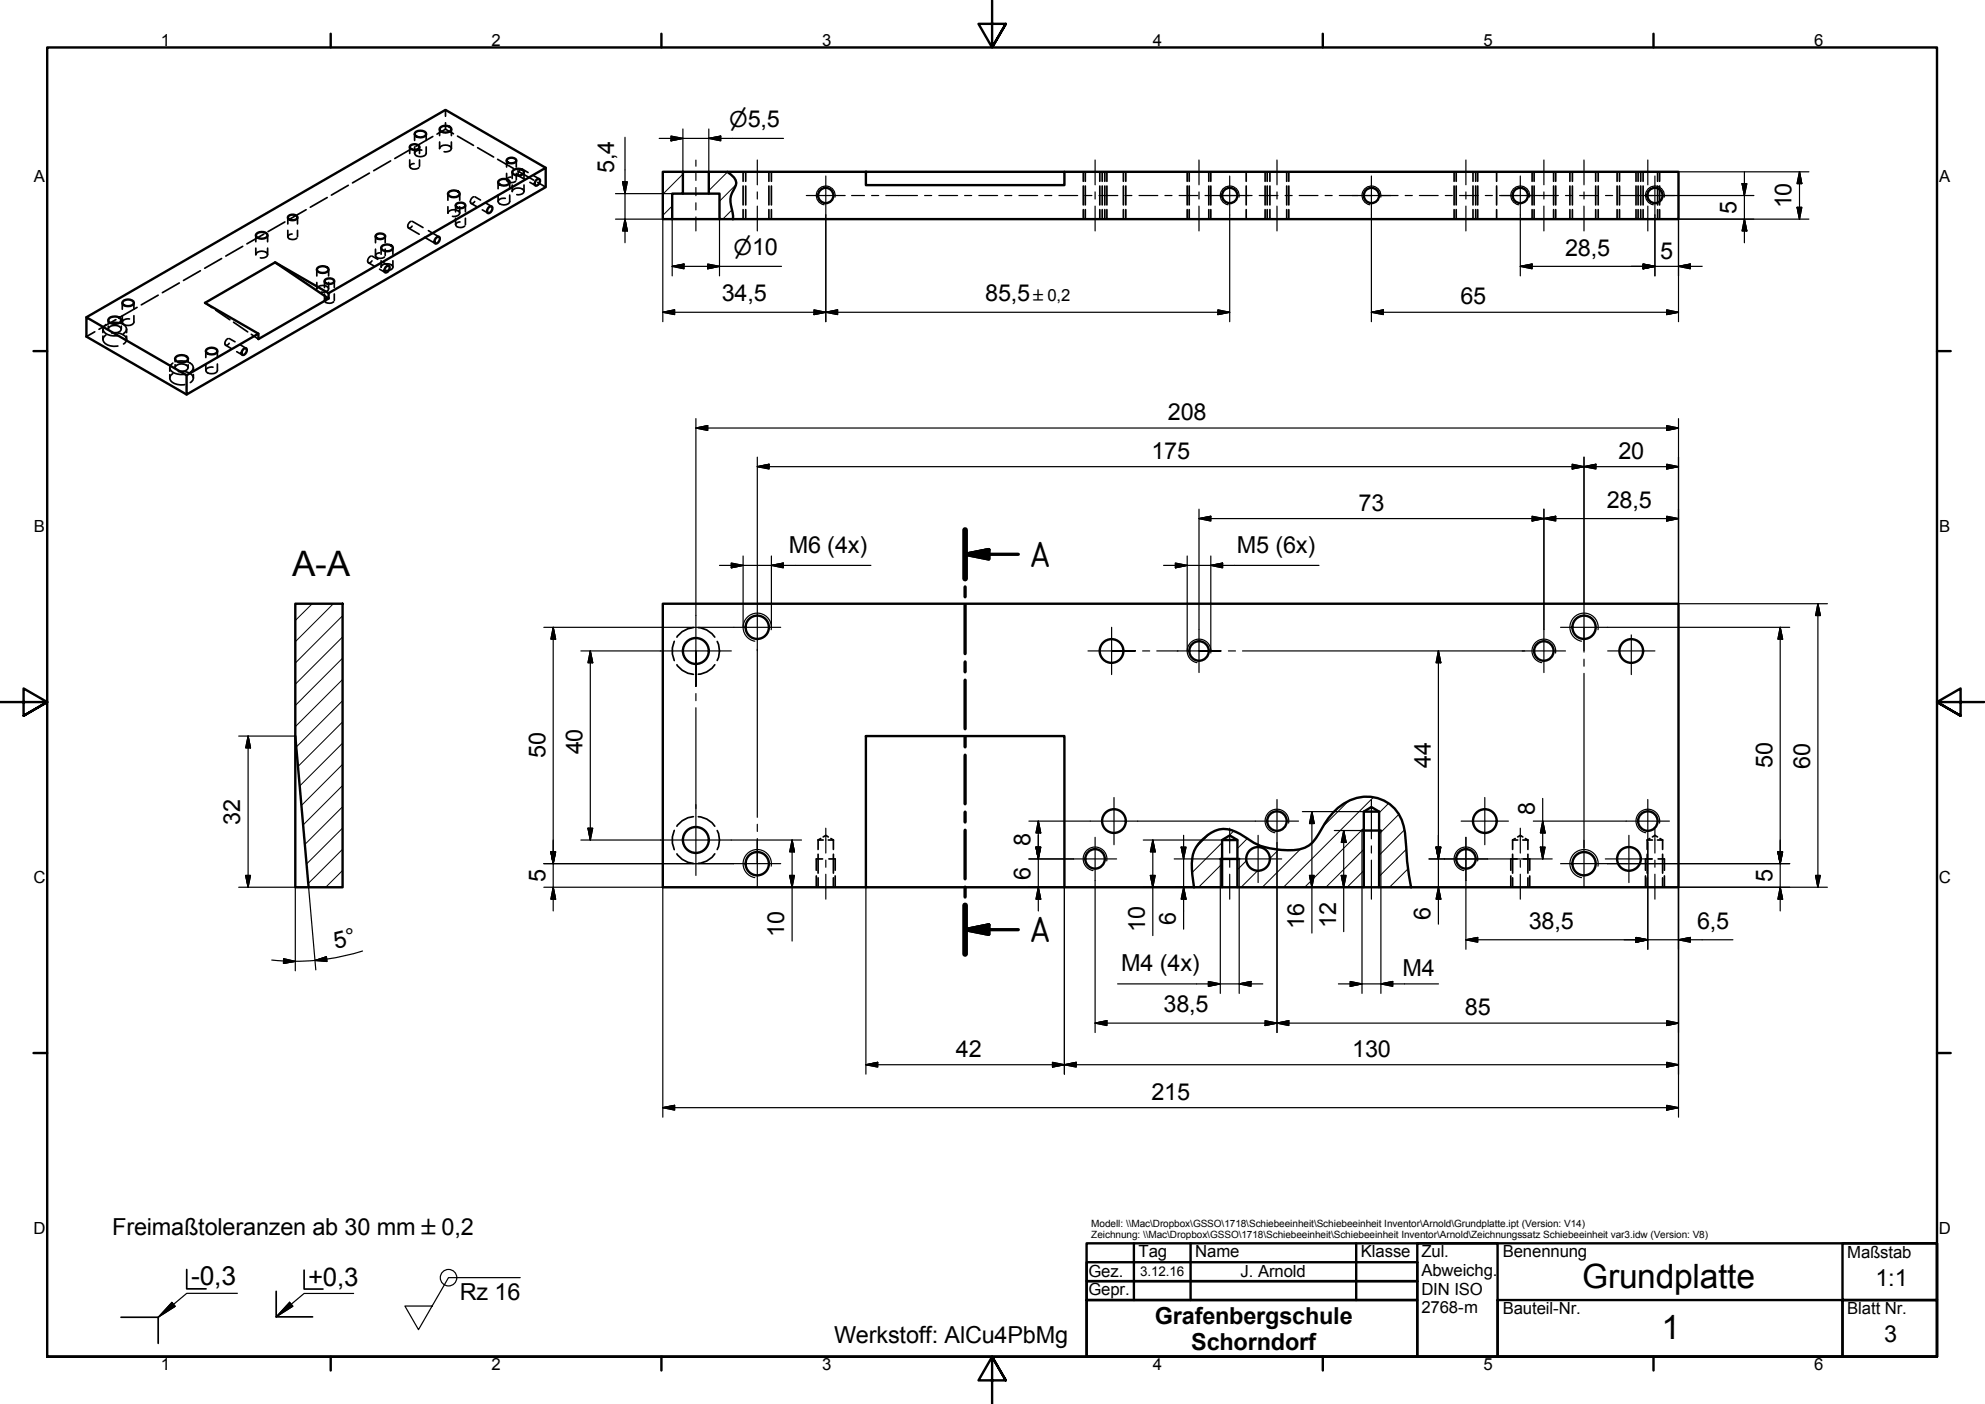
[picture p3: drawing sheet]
<svg xmlns="http://www.w3.org/2000/svg" width="420mm" height="297mm" viewBox="0 0 420 297" stroke-linecap="round" stroke-linejoin="round" font-family="sans-serif">
<!-- layer: Schraffur -->
<g fill="none" stroke="#000" stroke-width=".21">
<path d="M140.5 36.4l-.2 .2M144.5 36.8l-4.2 4.3M154 36.4l-4 3.9M155.8 39.1l-3.5 3.5M142.3 43.6l-2 2M154.9 44.4l-1.9 2M66.1 127.7l-3.6 3.6M70.6 127.7l-8.1 8.1M72.5 139.2l-10 10.1M72.5 134.8l-10 10M72.5 130.3l-10 10M72.5 143.7l-10 10"/>
<path d="M72.5 148.2l-9.8 9.8M72.5 152.7l-9.4 9.5M72.5 157.2l-9.1 9.1M72.5 175.2l-7.6 7.6M72.5 161.7l-8.7 8.7M72.5 179.7l-7.3 7.2M72.5 166.2l-8.3 8.3M72.5 170.7l-8 8M256.1 176.4l-3 2.9M258.7 178.3l-6.4 6.3M261.1 175.8l-1 1.1M264 177.4l-2.1 2.1"/>
<path d="M266.9 179l-.3 .3M270.7 179.8l-1.9 1.8M275.3 179.6l-8.1 8.1M285.4 169.5l-5.3 5.3M288.7 179.7l-8.1 8M288.7 175.2l-12.5 12.5M290.7 168.7l-19 19M293.9 170l-2 2M296.1 172.3l-4.2 4.2M297.3 175.6l-5.4 5.4M297.6 179.7l-5.7 5.7M72.5 184.2l-3.6 3.5"/>
<path d="M258.7 182.8l-5 4.9M258.7 187.2l-.5 .5M263.8 182.1l-1.9 1.9M266.2 184.2l-3.5 3.5M288.7 184.2l-3.6 3.5M298 183.8l-3.9 3.9M298.7 187.7h-.1"/>
</g>
<!-- layer: Sichtbare Kanten(DIN) -->
<g fill="none" stroke="#000" stroke-width=".51">
<path d="M86.8 30.8a1.32 1.32 0 0 1 2 .2 1.15 1.15 0 0 1-2 .3zM87.9 28.1a1.54 1.54 0 0 1 2.3 .2 1.41 1.41 0 0 1-2.4 0zM93.1 27.1a1.57 1.57 0 0 1 2.4 .2 1.44 1.44 0 0 1-2.5 0zM105.5 38.3a1.54 1.54 0 0 1 2.4 .3 1.41 1.41 0 0 1-2.5 0zM107.3 33.7a1.32 1.32 0 0 1 2 .2 1.15 1.15 0 0 1-2 .3zM108.5 36.1a1.54 1.54 0 0 1 2.4 .3 1.44 1.44 0 0 1-2.5 0zM113.4 38.2l.3-.3h.5a.99 .99 0 0 1-.8 1.4l-.2-.4zM115.5 35.5l-21.2-12.3-76 43.9M140.3 36.4h4.2v4.6h-2.2v5.4h-2zM144.5 36.4h5.5M150 36.4h3.9a3.3 3.3 0 0 1 2 2.3l-.4 1.1a4.3 4.3 0 0 0-.8 3.7l.4 1.5 .1 1.4h-2.9v-5.4h-2.3zM153.9 36.4h29.4"/>
<path d="M183.3 36.4h42v2.8h-42zM225.3 36.4h130v10h-200.1M54.3 49.5a1.54 1.54 0 0 1 2.3 .3 1.44 1.44 0 0 1-2.5 0zM58.2 55.5l11.4 6.5v1.2M61 45.7a1.32 1.32 0 0 1 2 .2 1.15 1.15 0 0 1-2 .3zM67.2 56.8a1.54 1.54 0 0 1 2.4 .2 1.44 1.44 0 0 1-2.5 0zM68.8 59.2a1.36 1.36 0 0 1 1.9 .2 1.15 1.15 0 0 1-2 .3zM79.6 49.7a1.37 1.37 0 0 1 1.9 .2 1.12 1.12 0 0 1-1 .7 1.12 1.12 0 0 1-1-.6zM80.8 52.2a1.54 1.54 0 0 1 2.4 .2 1.44 1.44 0 0 1-2.5 0zM81.6 56.6l.5-.4h.2a1 1 0 0 1-.7 1.5l-.3-.4zM92.2 50.4l.5-.3h.3a1 1 0 0 1-.8 1.4 .7 .7 0 0 1 0-1.1zM94.9 40.7a1.54 1.54 0 0 1 2.4 .3 1.44 1.44 0 0 1-2.5 0z"/>
<path d="M96.6 43.2a1.34 1.34 0 0 1 1.9 .2 1.12 1.12 0 0 1-1 .7 1.12 1.12 0 0 1-1.1-.7zM103.3 44l.6-.4 .2 .1a.99 .99 0 0 1-.8 1.4 .7 .7 0 0 1 0-1.1zM142.3 46.4h10M144.5 41h5.5M23.1 67.4a1.74 1.74 0 0 1 2.6 .3 1.59 1.59 0 0 1-2.5 .5l-.3-.3zM26 63.8a1.5 1.5 0 0 1 2.3 .3 1.43 1.43 0 0 1-2.4 0zM37.2 75.5a1.78 1.78 0 0 1 2.6 .4 1.59 1.59 0 0 1-2.5 .5l-.2-.3zM39.5 79.4l-21.2-12.3v4.1l21.2 12.3M43.4 64.1l14.8-8.6 11.4 7.7-14.9 8.5v-1.1zM43.7 74a1.5 1.5 0 0 1 2.3 .3 1.43 1.43 0 0 1-2.4 0zM51.6 73.8l.5-.1a.98 .98 0 0 1-.7 1.4 .78 .78 0 0 1 .2-1.3zM69.6 62l45.9-26.5v4.1l-76 43.9v-4.1l15.2-8.8"/>
<path d="M62.5 127.7h10v60h-7.2l-2.8-32zM62.5 155.7v32h2.8M183.3 155.7h42v32h-42zM258.7 177.7h3.2M288.3 175.7h4M288.7 171.7h3.2M183.3 187.7h-43v-60h215v60h-56.6M225.3 187.7h27.4M252.7 187.7h6v-10l1.6-1 1.6 1v10h26.8v-16l1.6-1 1.6 1v16h6.8M252.7 187.7a18.9 18.9 0 0 1-.2-6.9 8.2 8.2 0 0 1 6.4-5.4 8.3 8.3 0 0 1 5.2 2 15.3 15.3 0 0 0 11 2.3 5.6 5.6 0 0 0 4-3.3 13.6 13.6 0 0 1 8.1-7.6 8.1 8.1 0 0 1 10.2 7.4 73.6 73.6 0 0 0 1.3 11.5M258.3 181.7h4M258.7 187.7h3.2"/>
<path d="M288.7 187.7h3.2"/>
<circle cx="174.8" cy="41.4" r="1.62"/>
<circle cx="260.3" cy="41.4" r="1.62"/>
<circle cx="290.3" cy="41.4" r="1.62"/>
<circle cx="321.8" cy="41.4" r="1.62"/>
<circle cx="350.3" cy="41.4" r="1.62"/>
<circle cx="147.3" cy="137.7" r="2.74"/>
<circle cx="160.3" cy="132.7" r="2.47"/>
<circle cx="235.3" cy="137.7" r="2.51"/>
<circle cx="253.8" cy="137.7" r="2.06"/>
<circle cx="326.8" cy="137.7" r="2.06"/>
<circle cx="335.3" cy="132.7" r="2.47"/>
<circle cx="345.3" cy="137.7" r="2.51"/>
<circle cx="147.3" cy="177.7" r="2.74"/>
<circle cx="235.8" cy="173.7" r="2.51"/>
<circle cx="270.3" cy="173.7" r="2.06"/>
<circle cx="314.3" cy="173.7" r="2.51"/>
<circle cx="348.8" cy="173.7" r="2.06"/>
<circle cx="160.3" cy="182.7" r="2.47"/>
<circle cx="231.8" cy="181.7" r="2.06"/>
<circle cx="266.3" cy="181.7" r="2.51"/>
<circle cx="310.3" cy="181.7" r="2.06"/>
<circle cx="335.3" cy="182.7" r="2.47"/>
<circle cx="344.8" cy="181.7" r="2.51"/>
</g>
<!-- layer: Gewinde(DIN) -->
<g fill="none" stroke="#000" stroke-width=".25">
<path d="M176.8 41.7a2 2 0 0 0-1.7-2.3 2 2 0 0 0-2.3 1.6 2 2 0 0 0 1.6 2.3M262.3 41.7a2 2 0 0 0-1.7-2.3 2 2 0 0 0-2.3 1.6 2 2 0 0 0 1.6 2.3M292.3 41.7a2 2 0 0 0-1.7-2.3 2 2 0 0 0-2.3 1.6 2 2 0 0 0 1.6 2.3M323.8 41.7a2 2 0 0 0-1.7-2.3 2 2 0 0 0-2.3 1.6 2 2 0 0 0 1.6 2.3M352.3 41.7a2 2 0 0 0-1.7-2.3 2 2 0 0 0-2.3 1.6 2 2 0 0 0 1.6 2.3M163.2 133.2a3 3 0 0 0-2.4-3.4 3 3 0 0 0-3.5 2.4 3 3 0 0 0 2.5 3.5M256.3 138.2a2.51 2.51 0 0 0-2.1-2.9 2.51 2.51 0 0 0-2.9 2 2.51 2.51 0 0 0 2.1 2.9M329.3 138.2a2.51 2.51 0 0 0-2.1-2.9 2.51 2.51 0 0 0-2.9 2 2.51 2.51 0 0 0 2 2.9M338.2 133.2a3 3 0 0 0-2.4-3.4 3 3 0 0 0-3.5 2.4 3 3 0 0 0 2.5 3.5M272.8 174.1a2.51 2.51 0 0 0-2.1-2.9 2.51 2.51 0 0 0-2.9 2.1 2.51 2.51 0 0 0 2.1 2.9M288.3 175.7v12M292.3 175.7v12"/>
<path d="M351.3 174.1a2.51 2.51 0 0 0-2.1-2.9 2.51 2.51 0 0 0-2.9 2.1 2.51 2.51 0 0 0 2.1 2.9M163.2 183.2a3 3 0 0 0-2.4-3.4 3 3 0 0 0-3.5 2.4 3 3 0 0 0 2.5 3.5M234.3 182.1a2.51 2.51 0 0 0-2.1-2.9 2.51 2.51 0 0 0-2.9 2.1 2.51 2.51 0 0 0 2 2.9M258.3 181.7v6M262.3 181.7v6M312.8 182.1a2.51 2.51 0 0 0-2.1-2.9 2.51 2.51 0 0 0-2.9 2.1 2.51 2.51 0 0 0 2.1 2.9M338.2 183.2a3 3 0 0 0-2.4-3.4 3 3 0 0 0-3.5 2.4 3 3 0 0 0 2.5 3.5"/>
</g>
<!-- layer: Verdeckte Kanten(DIN) -->
<g fill="none" stroke="#000" stroke-width=".36">
<path d="M73.7 39.2l-3.6 2.1M78.2 36.6l-3.6 2.1M82.7 34l-3.6 2.1M86.7 31.1v1.4M86.7 33.8v1.4M87.1 31.5l-3.5 2M87.7 34.6a.72 .72 0 0 0-.9 .8 1.42 1.42 0 0 0 1.8 .1M87.8 28.3v1.4M87.8 31.1v1.3M88.8 31.1v1.4M88.8 33.8v1.4M90.2 31.1v1.3a1.38 1.38 0 0 1-2.4 0 1.15 1.15 0 0 1 1.5-.6"/>
<path d="M90.2 28.3v1.4M91.6 28.9l-3.6 2.1M93 30v1.4a1.39 1.39 0 0 1 1.3-.7 1.39 1.39 0 0 1 1.2 .7 1.16 1.16 0 0 1-1.5 .7M93 27.3v1.4M94.3 27.3l-1.8 1.1M94.3 23.2v1.4M94.3 26v1.3M94.3 27.3l1.7 1M95.5 27.3v1.4M95.5 30v1.4M96.8 28.8l3.4 2M101.1 31.2l3.4 2"/>
<path d="M105.3 33.7l3.4 2M105.4 38.6v1.3M107.2 34v1.3M107.2 36.7v1.3M107.9 38.6v1.3M108.2 37.5a.72 .72 0 0 0-.9 .8 1.39 1.39 0 0 0 1.8 0M108.4 36.4v1.4M108.4 39.1v1.4M109.3 34v1.3M109.3 36.7v1.3M109.6 36.2l3.4 1.9M109.8 37.2l1.2 .7"/>
<path d="M110.4 35.8a.89 .89 0 0 0-.5 1.4h.2l.5-.4M110.6 35.8l1.2 .7M110.9 36.4v1.4M110.9 39.1v1.4M112.2 38.6l1.1 .7M113 37.2l1.2 .7M113.8 38.6l1.7 1M157.3 36.4v2M157.3 39.4v4M157.8 36.4v2M157.8 39.4v4M162.8 36.4v2"/>
<path d="M162.8 39.4v4M163.3 36.4v2M163.3 39.4v4M229.3 36.4v2M229.3 39.4v4M229.7 36.4v2M229.7 39.4v4M232.8 36.4v2M232.8 39.4v4M233.3 36.4v2M233.3 39.4v4M233.8 36.4v2"/>
<path d="M233.8 39.4v4M234.3 36.4v2M234.3 39.4v4M237.8 36.4v2M237.8 39.4v4M238.3 36.4v2M238.3 39.4v4M251.3 36.4v2M251.3 39.4v4M251.7 36.4v2M251.7 39.4v4M255.9 36.4v2"/>
<path d="M255.9 39.4v4M256.3 36.4v2M256.3 39.4v4M263.8 36.4v2M263.8 39.4v4M267.8 36.4v2M267.8 39.4v4M268.2 36.4v2M268.2 39.4v4M268.8 36.4v2M268.8 39.4v4M272.4 36.4v2"/>
<path d="M272.4 39.4v4M272.8 36.4v2M272.8 39.4v4M307.8 36.4v2M307.8 39.4v4M308.2 36.4v2M308.2 39.4v4M311.8 36.4v2M311.8 39.4v4M312.4 36.4v2M312.4 39.4v4M312.8 36.4v2"/>
<path d="M312.8 39.4v4M316.8 36.4v2M316.8 39.4v4M324.3 36.4v2M324.3 39.4v4M324.7 36.4v2M324.7 39.4v4M328.8 36.4v2M328.8 39.4v4M329.3 36.4v2M329.3 39.4v4M332.3 36.4v2"/>
<path d="M332.3 39.4v4M332.8 36.4v2M332.8 39.4v4M337.8 36.4v2M337.8 39.4v4M338.3 36.4v2M338.3 39.4v4M342.3 36.4v2M342.3 39.4v4M342.8 36.4v2M342.8 39.4v4M346.3 36.4v2"/>
<path d="M346.3 39.4v4M346.7 36.4v2M346.7 39.4v4M347.3 36.4v2M347.3 39.4v4M347.8 36.4v2M347.8 39.4v4M350.9 36.4v2M350.9 39.4v4M351.3 36.4v2M351.3 39.4v4M38 59.9l-3.6 2"/>
<path d="M42.4 57.3l-3.6 2M46.9 54.7l-3.6 2.1M51.4 52.1l-3.6 2.1M54.1 49.8v1.3M54.1 52.5v1.4M54.2 53.9a1.38 1.38 0 0 1 1.2-.8 1.38 1.38 0 0 1 1.2 .8 1.15 1.15 0 0 1-1.5 .7M55.8 49.5l-3.5 2.1M56.6 49.8v1.3M56.6 52.5v1.4M60.3 47l-3.6 2M60.9 46v1.4M60.9 48.7v1.4"/>
<path d="M61.8 49.5a.72 .72 0 0 0-.8 .8 1.39 1.39 0 0 0 1.8 .1M63 46v1.4M63 48.7v1.4M64.8 44.4l-3.6 2M67.1 59.8v1.3a1.4 1.4 0 0 1 1.2-.7 1.4 1.4 0 0 1 1.3 .7 1.15 1.15 0 0 1-1.6 .7M67.1 57v1.4M68.7 59.5v1.3M69.3 41.8l-3.6 2M69.6 57v1.4M69.6 59.8v1.3M70.8 59.5v1.3M78 55.6l1.2 .7"/>
<path d="M78.5 54.2a.89 .89 0 0 0-.4 1.4h.2l.4-.4M78.8 54.2l1.2 .7M79.5 50v1.4M79.5 52.7v1.4M80.3 56.9l1.2 .7M80.4 53.5a.72 .72 0 0 0-.9 .8 1.42 1.42 0 0 0 1.9 .1M80.7 52.4v1.4M80.7 55.2v1.3M80.7 56.5a1.38 1.38 0 0 1 1.2-.7 1.38 1.38 0 0 1 1.3 .7 1.15 1.15 0 0 1-1.6 .7M81.2 55.5l1.1 .7M81.5 50v1.4M81.5 52.7v1.4"/>
<path d="M83.2 52.4v1.4M83.2 55.2v1.3M86.5 48.2l2.2 1.4M87 46.8a.9 .9 0 0 0-.4 1.5l.2-.1 .4-.4M87.3 46.8l2.2 1.3M89.9 50.2l2.2 1.3M90.7 48.8l2.2 1.3M94.8 41v1.4M94.8 43.7v1.4M94.8 45.1a1.38 1.38 0 0 1 1.3-.8 1.38 1.38 0 0 1 1.2 .8 1.15 1.15 0 0 1-1.5 .7M96.4 43.5v1.3M96.4 46.2v1.3"/>
<path d="M97.3 41v1.4M97.3 43.7v1.4M97.4 47a.73 .73 0 0 0-.9 .8 1.39 1.39 0 0 0 1.9 0M98.5 43.5v1.3M98.5 46.2v1.3M99.7 43l1.2 .7M100.3 41.6a.89 .89 0 0 0-.5 1.5l.3-.1 .4-.4M100.5 41.6l1.2 .7M102.1 44.4l1.2 .7M102.9 43l1.2 .7M105.4 41.3v1.3M107 42a1.32 1.32 0 0 0-1.6 .6 1.4 1.4 0 0 0 2.5 0"/>
<path d="M107.9 41.3v1.3M108.4 40.5a1.38 1.38 0 0 1 1.3-.8 1.38 1.38 0 0 1 1.2 .8 1.15 1.15 0 0 1-1.5 .7M157.3 44.4v2M157.8 44.4v2M162.8 44.4v2M163.3 44.4v2M229.3 44.4v2M229.7 44.4v2M232.8 44.4v2M233.3 44.4v2M233.8 44.4v2M234.3 44.4v2"/>
<path d="M237.8 44.4v2M238.3 44.4v2M251.3 44.4v2M251.7 44.4v2M255.9 44.4v2M256.3 44.4v2M263.8 44.4v2M267.8 44.4v2M268.2 44.4v2M268.8 44.4v2M272.4 44.4v2M272.8 44.4v2"/>
<path d="M307.8 44.4v2M308.2 44.4v2M311.8 44.4v2M312.4 44.4v2M312.8 44.4v2M316.8 44.4v2M324.3 44.4v2M324.7 44.4v2M328.8 44.4v2M329.3 44.4v2M332.3 44.4v2M332.8 44.4v2"/>
<path d="M337.8 44.4v2M338.3 44.4v2M342.3 44.4v2M342.8 44.4v2M346.3 44.4v2M346.7 44.4v2M347.3 44.4v2M347.8 44.4v2M350.9 44.4v2M351.3 44.4v2M20.1 70.2l-1.8 1M21.8 69.6v.8"/>
<path d="M21.8 71.1v.7M22.4 68.7a1.1 1.1 0 0 0-.6 1.2 1.1 1.1 0 0 0 1 .9 3.7 3.7 0 0 0 2.2 .2M22.4 70.9a1.11 1.11 0 0 0-.6 1.2 1.11 1.11 0 0 0 1 .9l1.2 .3 1-.1M22.9 67.7v.7M22.9 69v.6M22.9 69.6a1.34 1.34 0 0 1 1.9-.7l.7 .4 .2 .3a1.21 1.21 0 0 1-1.7 .8M23.6 68.2a2.98 2.98 0 0 1 3.1 1.1 1.03 1.03 0 0 1-.6 1.3M23.6 70.4a2.98 2.98 0 0 1 3.1 1.1 1.03 1.03 0 0 1-.6 1.3M24.5 67.6l-3.5 2.1M25.7 67.7v.7M25.7 69v.6M25.9 64.1v1.3"/>
<path d="M25.9 66.8v1.4M26.8 69.6v.8M26.8 71.1v.7M28.3 66.8v1.3a1.38 1.38 0 0 1-2.4 .1 1.15 1.15 0 0 1 1.5-.7M28.3 64.1v1.3M29 65l-3.6 2.1M33.5 62.4l-3.6 2.1M35.9 77.8v.7M35.9 79.3v.7M36.6 76.8a1.11 1.11 0 0 0-.7 1.2 1.11 1.11 0 0 0 1 .9 3.8 3.8 0 0 0 2.2 .3M36.6 79a1.11 1.11 0 0 0-.7 1.2 1.11 1.11 0 0 0 1 .9 3.8 3.8 0 0 0 2.2 .3M37.1 75.9v.6"/>
<path d="M37.1 77.2v.6M37.1 77.8a1.34 1.34 0 0 1 1.9-.7l.4 .1 .4 .6a1.23 1.23 0 0 1-1.7 .8M37.8 76.4a2.9 2.9 0 0 1 3.1 1.1 1.06 1.06 0 0 1-.6 1.2M37.8 78.6a2.94 2.94 0 0 1 3.1 1.1 1.03 1.03 0 0 1-.6 1.2M39.8 75.9v.6M39.8 77.2v.6M40.9 77.8v.7M40.9 79.3v.7M43.4 64.1l1.5 1M43.6 74.3v1.3M43.6 77v1.4M45.6 65.6l3.1 2.1"/>
<path d="M46 77v1.3a1.37 1.37 0 0 1-1.2 .8 1.37 1.37 0 0 1-1.2-.7 1.15 1.15 0 0 1 1.5-.7M46 74.3v1.3M47.8 73l1.1 .7M48.3 71.6a.9 .9 0 0 0-.5 1.5l.7-.5M48.6 71.6l1.1 .7M49.4 68.2l3 2M50.1 74.4l1.2 .7M50.9 73l1.2 .7M53.2 70.7l1.5 1M68.7 62.2v1.4M69.6 63a.75 .75 0 0 0-.9 .8 1.42 1.42 0 0 0 1.9 0M70.8 62.2v1.4"/>
<path d="M142.7 135.7a4.8 4.8 0 0 0 0 4M146.8 132.8a4.6 4.6 0 0 0-3.5 2M147.8 132.8a4.5 4.5 0 0 1 3.5 2M151.8 135.7a4.4 4.4 0 0 1 0 4M143.3 140.6a4.6 4.6 0 0 0 3.5 2.1M151.3 140.6a4.5 4.5 0 0 1-3.5 2M142.7 175.7a4.8 4.8 0 0 0 0 4.1M146.8 172.8a4.6 4.6 0 0 0-3.5 2M147.8 172.8a4.5 4.5 0 0 1 3.5 2M151.8 175.7a4.4 4.4 0 0 1 0 4M173.2 177.7h1M173.2 177.7v2"/>
<path d="M173.7 177.4l-.5 .3M174.2 177.1l.6-.4 .5 .4M175.3 177.7h1.1M175.9 177.4l.5 .3M176.4 177.7v2M320.2 177.7h1M320.2 177.7v2M320.7 177.4l-.5 .3M321.2 177.1l.6-.4 .5 .4M322.3 177.7h1.1M322.9 177.4l.5 .3M323.4 177.7v2"/>
<path d="M348.7 177.7h1.1M348.7 177.7v2M349.2 177.4l-.5 .3M349.8 177.1l.5-.4 .5 .4M350.8 177.7h1.1M351.4 177.4l.5 .3M351.9 177.7v2M143.3 180.6a4.6 4.6 0 0 0 3.5 2.1M151.3 180.6a4.5 4.5 0 0 1-3.5 2.1M172.8 185.3v2.4M173.2 180.7v4M173.2 185.7v2"/>
<path d="M174.1 181.7h-1.3v2.4M175.5 181.7h1.3v2.4M176.4 180.7v4M176.4 185.7v2M176.8 185.3v2.4M319.8 185.3v2.4M320.2 180.7v4M320.2 185.7v2M321.1 181.7h-1.3v2.4M322.5 181.7h1.3v2.4M323.4 180.7v4M323.4 185.7v2"/>
<path d="M323.8 185.3v2.4M348.3 185.3v2.4M348.7 180.7v4M348.7 185.7v2M349.6 181.7h-1.3v2.4M351 181.7h1.3v2.4M351.9 180.7v4M351.9 185.7v2M352.3 185.3v2.4"/>
</g>
<!-- layer: Schraffur -->
<path d="M36.4 275.5l.7 .9-3.6 2.3zM61.3 275.5l.7 .9-3.5 2.2z" fill="#000" stroke="#000" stroke-width=".21"/>
<!-- layer: Schnittansichtslinien(DIN) -->
<g fill="none" stroke="#000" stroke-width=".7">
<path d="M204.3 112.1v10.3M204.3 117.3l5-1v2zM204.3 117.3h11.2M204.3 124.2v2.1M204.3 128v10.3M204.3 140v2.1M204.3 143.9v10.3M204.3 155.9v2.1M204.3 159.8v10.3M204.3 171.8v2.1M204.3 175.6v10.3M204.3 187.7v2.1"/>
<path d="M204.3 191.5v10.3M204.3 196.7l5-1v2zM204.3 196.7h11.2"/>
</g>
<path d="M204.3 112.1v10.3M204.3 191.5v10.3" fill="none" stroke="#000" stroke-width="1.2"/>
<path d="M204.3 117.3l5-1zM204.3 117.3l5-1v2zM204.3 196.7l5-1zM204.3 196.7l5-1v2z" fill="#000" stroke="#000" stroke-width=".7"/>
<!-- layer: Skizziergeometrie(DIN) -->
<g fill="none" stroke="#000" stroke-width=".51">
<path d="M70 7.1v2.9M140 7.1v2.9M210 0v10l-2.9-5h5.8l-2.9 5 2.9-5M280 7.1v2.9M350 7.1v2.9M7.1 74.3h2.9M410 74.3h2.9M0 148.5h10l-5-2.8v5.7l5-2.9-5 2.9M420 148.5h-10l5-2.8v5.7l-5-2.9 5 2.9M7.1 222.8h2.9M410 222.8h2.9M230 267h70v4h-70z"/>
<path d="M230 271h70v4h-70zM230 275h70v12h-70zM230 263h180v24h-180zM240 263v12M252 263v12M287.1 263v12M300 263h17v24h-17zM317 275h73v12h-73zM390 263h20v24h-20v-12h20h-20zM10 287v-277h400v277h-400h400M70 287v2.9M140 287v2.9"/>
<path d="M212.9 292l-2.9-5 2.9 5h-5.8l2.9-5v10M280 287v2.9M350 287v2.9"/>
</g>
<g fill="none" stroke="#000" stroke-width=".25">
<path d="M131.8 38.5h1l-.5 2.5zM132.3 29v22.4M139.5 29.3h26.3M142 28.8l2.5 .5-2.5 .5zM144.5 27.3v9.1M150 27.3v9.1M150 29.3l2.5-.5v1zM355.3 36.4h27.6M368.7 38.8h1l-.5 2.6zM369.2 36.4v15M380.9 36.4v10M380.9 36.4l.5 2.4h-1z"/>
<path d="M130.3 46.4h12v12M130.3 41h12M132.3 46.4l.5 2.5h-1zM140.3 46.4v21.7M142.3 56.4l2.5-.5v1zM142.3 56.4h23.1M149.8 55.9l2.5 .5-2.5 .5zM152.3 46.4v12M174.8 45.5v22.6M260.3 45.5v22.6M290.3 45.5v22.6M321.8 45.5v12.9"/>
<path d="M321.8 56.4l2.5-.5v1zM321.8 56.4h38.5M347.8 55.9l2.5 .5-2.5 .5zM350.3 45.5v12.9M355.3 56.4l2.5-.5v1zM357.8 41.4h13.4M369.2 46.4l.5 2.5h-1zM380.4 43.9h1l-.5 2.5zM382.9 46.4h-27.6v21.7M140.3 66.1l2.5-.5v1zM140.3 66.1h120M172.3 65.6l2.5 .5-2.5 .5z"/>
<path d="M174.8 66.1l2.5-.5v1zM257.8 65.6l2.5 .5-2.5 .5zM290.3 66.1l2.5-.5v1zM290.3 66.1h65M352.8 65.6l2.5 .5-2.5 .5zM147.3 90.6l2.5-.5v1zM147.3 90.6h208M147.3 88.6v41.6M160.3 98.7l2.5-.5v1zM160.3 98.7h195M160.3 96.7v31.1M332.8 98.2l2.5 .5-2.5 .5z"/>
<path d="M335.3 98.7l2.5-.5v1zM335.3 96.7v31.1M352.8 98.2l2.5 .5-2.5 .5zM352.8 90.1l2.5 .5-2.5 .5zM355.3 88.6v39.1h31.5M152.3 119.6h32M154.8 119.1l2.5 .5-2.5 .5zM157.3 117.6v15.1M163.3 117.6v15.1M163.3 119.6l2.5-.5v1zM246.3 119.6h32.9M248.8 119.1l2.5 .5-2.5 .5z"/>
<path d="M251.3 117.6v20.1M253.8 109.7l2.5-.5v1zM253.8 109.7h101.5M253.8 107.7v25.4M256.3 117.6v20.1M256.3 119.6l2.5-.5v1zM324.3 109.2l2.5 .5-2.5 .5zM326.8 109.7l2.5-.5v1zM326.8 107.7v25.4M352.8 109.2l2.5 .5-2.5 .5zM115.1 132.7h32.1M117.1 132.7l.5 2.5h-1z"/>
<path d="M117.1 132.7v60M123 137.7h16.8M124.9 137.7v40M124.9 137.7l.6 2.5h-1zM147.4 132.7h7.9M304.5 137.7v57.8M304.5 137.7l.5 2.5h-1zM340.3 132.7h38.5M376.8 132.7v60M376.8 132.7l.5 2.5h-1zM384.8 127.7v60M384.8 127.7l.5 2.5h-1z"/>
<path d="M50.5 155.7h12M52.5 155.7v32M52.5 155.7l.5 2.5h-1zM123 177.7h16.8M124.5 175.2h1l-.6 2.5zM154.8 177.7h5.4M160.4 177.7h9.3M167.7 177.7v21.4M167.7 177.7l.4 2.5h-.9zM217.8 173.7h13M219.3 179.2h1l-.5 2.5zM219.8 173.7v19"/>
<path d="M219.8 173.7l.5 2.5h-1zM240.8 173.7h24.9M242 177.7h16.7M244 177.7v20.2M244 177.7l.5 2.5h-1zM250 179.2h1l-.5 2.5zM250.5 176.7v19.9M270.3 178.3v3.3M275.7 171.7h13M277.7 171.7v25.7M277.7 171.7l.5 2.5h-1zM282.4 175.7h5.9"/>
<path d="M284.4 175.7v21.4M284.4 175.7l.5 2.5h-1zM304 179.2h1l-.5 2.5zM324.5 173.7h10.7M326.1 179.2h.9l-.5 2.5zM326.5 168.9v12.8M326.5 173.7l.5 2.5h-.9zM335.4 173.7h8.8M348.8 178.3v3.3M50.5 187.7h12v17.7M52 185.2h1l-.5 2.5zM65.3 187.7l1.5 17.5"/>
<path d="M115.1 182.7h32.1M115.1 187.7h25.2v48.7M116.6 180.2h1l-.5 2.5zM117.1 187.7l.5 2.5h-1zM147.4 182.7h7.9M167.2 185.2h.9l-.4 2.5zM183.3 187.7v39.6M217.8 181.7h9.4M217.8 187.7h7.5v39.6M219.8 187.7l.5 2.5h-1zM231.8 186.3v32.1M242 187.7h16.7"/>
<path d="M243.5 185.2h1l-.5 2.5zM248.5 181.7h9.8M250.5 187.7l.5 2.5h-1zM258.3 187.7v22.5M262.3 187.7v22.5M270.3 181.8v36.6M275.7 187.7h13M277.2 185.2h1l-.5 2.5zM283.9 185.2h1l-.5 2.5zM288.3 187.7v22.5M292.3 187.7v22.5M302.5 181.7h3.2"/>
<path d="M304.5 187.7l.5 2.5h-1zM310.3 186.3v14.5M310.3 198.8l2.5-.5v1zM310.3 198.8h56.5M314.9 181.7h6.8M321.9 181.7h6.6M340.3 182.7h4.4M344.9 182.7h5.3M346.3 198.3l2.5 .5-2.5 .5zM348.8 181.8v19M350.4 182.7h28.4M355.3 198.8l2.5-.5v1z"/>
<path d="M376.3 180.2h1l-.5 2.5zM376.8 187.7l.5 2.5h-1zM384.3 185.2h1l-.5 2.5zM386.8 187.7h-31.5v48.7M57.5 203.1l5 .3M60 202.8l2.5 .6-2.5 .4zM66.7 203.2l2.4-.8 .1 1zM76.7 201.2l-1.6 .5a47.7 47.7 0 0 1-9 1.5l-3.6 .2M231.8 216.5l2.5-.6v1.1zM231.8 216.5h123.5M236.6 208.2h30.7M255.8 207.7l2.5 .5-2.5 .5z"/>
<path d="M262.3 208.2l2.5-.5v1zM267.8 215.9l2.5 .6-2.5 .5zM270.3 216.5l2.5-.6v1.1zM283.3 208.2h21.2M285.8 207.7l2.5 .5-2.5 .5zM292.3 208.2l2.5-.5v1zM352.8 215.9l2.5 .6-2.5 .5zM140.3 234.3l2.5-.4v1zM140.3 234.3h215M183.3 225.3l2.5-.5v.9zM183.3 225.3h172M222.8 224.8l2.5 .5-2.5 .4z"/>
<path d="M225.3 225.3l2.5-.5v.9zM352.8 233.9l2.5 .4-2.5 .6zM352.8 224.8l2.5 .5-2.5 .4z"/>
</g>
<g fill="#000" stroke="#000" stroke-width=".25">
<path d="M131.8 38.5l.5 2.5zM131.8 38.5h1l-.5 2.5zM142 29.8l2.5-.5zM142 28.8l2.5 .5-2.5 .5zM150 29.3l2.5-.5zM150 29.3l2.5-.5v1zM368.7 38.8l.5 2.6zM368.7 38.8h1l-.5 2.6zM380.9 36.4l.5 2.4zM380.9 36.4l.5 2.4h-1zM132.3 46.4l.5 2.5zM132.3 46.4l.5 2.5h-1z"/>
<path d="M142.3 56.4l2.5-.5zM142.3 56.4l2.5-.5v1zM149.8 56.9l2.5-.5zM149.8 55.9l2.5 .5-2.5 .5zM321.8 56.4l2.5-.5zM321.8 56.4l2.5-.5v1zM347.8 56.9l2.5-.5zM347.8 55.9l2.5 .5-2.5 .5zM355.3 56.4l2.5-.5zM355.3 56.4l2.5-.5v1zM369.2 46.4l.5 2.5zM369.2 46.4l.5 2.5h-1z"/>
<path d="M380.4 43.9l.5 2.5zM380.4 43.9h1l-.5 2.5zM140.3 66.1l2.5-.5zM140.3 66.1l2.5-.5v1zM172.3 66.6l2.5-.5zM172.3 65.6l2.5 .5-2.5 .5zM174.8 66.1l2.5-.5zM174.8 66.1l2.5-.5v1zM257.8 66.6l2.5-.5zM257.8 65.6l2.5 .5-2.5 .5zM290.3 66.1l2.5-.5zM290.3 66.1l2.5-.5v1z"/>
<path d="M352.8 66.6l2.5-.5zM352.8 65.6l2.5 .5-2.5 .5zM147.3 90.6l2.5-.5zM147.3 90.6l2.5-.5v1zM160.3 98.7l2.5-.5zM160.3 98.7l2.5-.5v1zM332.8 99.2l2.5-.5zM332.8 98.2l2.5 .5-2.5 .5zM335.3 98.7l2.5-.5zM335.3 98.7l2.5-.5v1zM352.8 99.2l2.5-.5zM352.8 98.2l2.5 .5-2.5 .5z"/>
<path d="M352.8 91.1l2.5-.5zM352.8 90.1l2.5 .5-2.5 .5zM163.3 119.6l2.5-.5zM163.3 119.6l2.5-.5v1zM253.8 109.7l2.5-.5zM253.8 109.7l2.5-.5v1zM256.3 119.6l2.5-.5zM256.3 119.6l2.5-.5v1zM324.3 110.2l2.5-.5zM324.3 109.2l2.5 .5-2.5 .5zM326.8 109.7l2.5-.5zM326.8 109.7l2.5-.5v1z"/>
<path d="M352.8 110.2l2.5-.5zM352.8 109.2l2.5 .5-2.5 .5zM117.1 132.7l.5 2.5zM117.1 132.7l.5 2.5h-1zM154.8 120.1l2.5-.5zM154.8 119.1l2.5 .5-2.5 .5zM248.8 120.1l2.5-.5zM248.8 119.1l2.5 .5-2.5 .5zM376.8 132.7l.5 2.5zM376.8 132.7l.5 2.5h-1zM384.8 127.7l.5 2.5zM384.8 127.7l.5 2.5h-1z"/>
<path d="M52.5 155.7l.5 2.5zM52.5 155.7l.5 2.5h-1zM124.9 137.7l.6 2.5zM124.9 137.7l.6 2.5h-1zM304.5 137.7l.5 2.5zM304.5 137.7l.5 2.5h-1zM124.5 175.2l.4 2.5zM124.5 175.2h1l-.6 2.5zM219.3 179.2l.5 2.5zM219.3 179.2h1l-.5 2.5zM219.8 173.7l.5 2.5zM219.8 173.7l.5 2.5h-1z"/>
<path d="M250 179.2l.5 2.5zM250 179.2h1l-.5 2.5zM277.7 171.7l.5 2.5zM277.7 171.7l.5 2.5h-1zM284.4 175.7l.5 2.5zM284.4 175.7l.5 2.5h-1zM304 179.2l.5 2.5zM304 179.2h1l-.5 2.5zM326.1 179.2l.4 2.5zM326.1 179.2h.9l-.5 2.5zM326.5 173.7l.5 2.5zM326.5 173.7l.5 2.5h-.9z"/>
<path d="M52 185.2l.5 2.5zM52 185.2h1l-.5 2.5zM116.6 180.2l.5 2.5zM116.6 180.2h1l-.5 2.5zM117.1 187.7l.5 2.5zM117.1 187.7l.5 2.5h-1zM167.2 185.2l.5 2.5zM167.2 185.2h.9l-.4 2.5zM167.7 177.7l.4 2.5zM167.7 177.7l.4 2.5h-.9zM219.8 187.7l.5 2.5zM219.8 187.7l.5 2.5h-1z"/>
<path d="M243.5 185.2l.5 2.5zM243.5 185.2h1l-.5 2.5zM244 177.7l.5 2.5zM244 177.7l.5 2.5h-1zM250.5 187.7l.5 2.5zM250.5 187.7l.5 2.5h-1zM277.2 185.2l.5 2.5zM277.2 185.2h1l-.5 2.5zM283.9 185.2l.5 2.5zM283.9 185.2h1l-.5 2.5zM304.5 187.7l.5 2.5zM304.5 187.7l.5 2.5h-1z"/>
<path d="M310.3 198.8l2.5-.5zM310.3 198.8l2.5-.5v1zM346.3 199.3l2.5-.5zM346.3 198.3l2.5 .5-2.5 .5zM355.3 198.8l2.5-.5zM355.3 198.8l2.5-.5v1zM376.3 180.2l.5 2.5zM376.3 180.2h1l-.5 2.5zM376.8 187.7l.5 2.5zM376.8 187.7l.5 2.5h-1zM384.3 185.2l.5 2.5zM384.3 185.2h1l-.5 2.5z"/>
<path d="M60 203.8l2.5-.4zM60 202.8l2.5 .6-2.5 .4zM66.7 203.2l2.4-.8zM66.7 203.2l2.4-.8 .1 1zM231.8 216.5l2.5-.6zM231.8 216.5l2.5-.6v1.1zM255.8 208.7l2.5-.5zM255.8 207.7l2.5 .5-2.5 .5zM262.3 208.2l2.5-.5zM262.3 208.2l2.5-.5v1zM267.8 217l2.5-.5zM267.8 215.9l2.5 .6-2.5 .5z"/>
<path d="M270.3 216.5l2.5-.6zM270.3 216.5l2.5-.6v1.1zM285.8 208.7l2.5-.5zM285.8 207.7l2.5 .5-2.5 .5zM292.3 208.2l2.5-.5zM292.3 208.2l2.5-.5v1zM352.8 217l2.5-.5zM352.8 215.9l2.5 .6-2.5 .5zM140.3 234.3l2.5-.4zM140.3 234.3l2.5-.4v1zM183.3 225.3l2.5-.5zM183.3 225.3l2.5-.5v.9z"/>
<path d="M222.8 225.7l2.5-.4zM222.8 224.8l2.5 .5-2.5 .4zM225.3 225.3l2.5-.5zM225.3 225.3l2.5-.5v.9zM352.8 234.9l2.5-.6zM352.8 233.9l2.5 .4-2.5 .6zM352.8 225.7l2.5-.4zM352.8 224.8l2.5 .5-2.5 .4z"/>
</g>
<!-- layer: Symbole(DIN) -->
<g fill="none" stroke="#000" stroke-width=".25">
<path d="M110.1 270.3h-15.2l-6.3 11-2.9-5h5.8"/>
<circle cx="94.9" cy="270.3" r="1.75"/>
</g>
<!-- layer: Skizziergeometrie(DIN) -->
<path d="M25.6 278.7h7.9v5.5M39.5 268.6v4.1h4.1M58.5 273.2v5.4h7.7M64.4 268.7v4h4" fill="none" stroke="#000" stroke-width=".36"/>
<path d="M36.4 275.5l.7 .9-3.6 2.3zM50.2 273.6h-10.7l-6 5.1M61.3 275.5l.7 .9-3.5 2.2zM74.8 273.6h-10.4l-5.9 5" fill="none" stroke="#000" stroke-width=".25"/>
<!-- layer: Mittelpunktmarkierung(DIN) -->
<g fill="none" stroke="#000" stroke-width=".25">
<path d="M174.8 37.2v8.3M260.3 37.2v8.3M290.3 37.2v8.3M321.8 37.2v8.3M350.3 37.2v8.3M170.7 41.4h8.2M256.2 41.4h8.2M286.2 41.4h8.2M317.7 41.4h8.2M346.2 41.4h8.2M139.8 137.7h15M147.3 130.2v15v-7.5"/>
<path d="M155.3 132.7h9.9M160.3 127.8v9.9M160.3 137.4v35.5M235.3 132.7v5h-5M235.3 137.7v5M240.3 137.7h-5h5M241.9 137.7h1.5M244.9 137.7h4.4M253.8 133.1v4.6h-4.6M253.8 137.7v4.6M258.4 137.7h-4.6h4.7M260 137.7h1.5"/>
<path d="M263 137.7h59.7M322.2 137.7h9.2M326.8 133.1v9.2M330.3 132.7h10M335.3 127.8v9.9M335.3 132.7v5.3M335.3 139.5v1.5M340.3 137.7h10M345.3 134.3v8.4M147.3 146.7v1.5M147.3 149.7v21.3M335.3 142.5v36.9"/>
<path d="M139.8 177.7h15M147.3 170.2v15M160.3 177.4v5.3v-4.9M160.3 174.4v1.5M230.8 173.7h10M231.8 177.2v9.1M235.8 168.7v10M265.7 173.7h9.1M266.3 176.7v10M270.3 169.1v9.2M309.3 173.7h10M310.3 177.2v9.1"/>
<path d="M314.3 168.7v10M335.3 177.8v9.9M344.2 173.7h9.2M344.8 176.7v10M348.8 169.1v9.2M155.3 182.7h9.9M160.3 182.7v5M227.2 181.7h9.1M261.3 181.7h10M305.7 181.7h9.2M330.3 182.7h10M339.8 181.7h10"/>
</g>
<!-- layer: Mittellinie(DIN) -->
<g fill="none" stroke="#000" stroke-width=".25">
<path d="M147.3 33.9v1.3M147.3 36.7v1.5M147.3 39.7v1.7M160.3 33.9v5.2M231.8 33.9v5.2M253.8 33.9v5.2M270.3 33.9v5.2M310.3 33.9v5.2M326.8 33.9v5.2M335.3 33.9v5.2M348.8 33.9v5.2M147.3 42.9v1.5"/>
<path d="M147.3 45.9v3M160.3 40.6v1.5M160.3 43.6v5.3M180.3 41.4h2.7M184.5 41.4h1.5M187.5 41.4h6.7M195.7 41.4h1.5M198.7 41.4h4M204.2 41.4h1.5M207.2 41.4h4M212.7 41.4h1.5M215.7 41.4h3.9"/>
<path d="M221.1 41.4h1.5M224.1 41.4h4M229.6 41.4h1.5M231.8 40.6v1.5M231.8 43.6v5.3M232.6 41.4h4M238.1 41.4h1.5M241.1 41.4h4M246.6 41.4h1.5M249.6 41.4h4M253.8 40.6v1.5M253.8 43.6v5.3"/>
<path d="M255.1 41.4h1.4M258 41.4h4M263.5 41.4h1.5M266.5 41.4h4M270.3 40.6v1.5M270.3 43.6v5.3M272 41.4h1.5M275 41.4h4M280.5 41.4h1.5M283.5 41.4h4M289 41.4h1.5M292 41.4h3.9"/>
<path d="M297.4 41.4h1.5M300.4 41.4h4M305.9 41.4h1.5M308.9 41.4h4M310.3 40.6v1.5M310.3 43.6v5.3M314.4 41.4h1.5M317.4 41.4h4M322.9 41.4h1.5M325.9 41.4h4M326.8 40.6v1.5M326.8 43.6v5.3"/>
<path d="M331.4 41.4h1.4M334.3 41.4h4M335.3 40.6v1.5M335.3 43.6v5.3M339.8 41.4h1.5M342.8 41.4h4M348.3 41.4h1.5M348.8 40.6v1.5M348.8 43.6v5.3M351.3 41.4h6.5M174.8 175.2v5.3M260.3 175.2v5.3"/>
<path d="M290.3 169.2v8.3M290.3 179v1.5M321.8 175.2v5.3M350.3 175.2v5.3M174.8 182v1.5M174.8 185v5.2M260.3 182v1.5M260.3 185v5.2M290.3 182v8.2M321.8 182v1.5M321.8 185v5.2M350.3 182v1.5"/>
<path d="M350.3 185v5.2"/>
</g>
<g font-size="8.3">
<text x="217.8" y="119.9">A</text>
<text x="217.8" y="199.3">A</text>
</g>
<text font-size="7.4" x="61.8" y="121.8">A-A</text>
<g font-size="7.1">
<text x="334.9" y="272.5">Grundplatte</text>
<text x="351.7" y="283.3">1</text>
</g>
<text font-size="5.6" x="40.5" y="271.9">-0,3</text>
<text font-size="5.5" x="65.2" y="272">+0,3</text>
<g font-size="5">
<text x="130" y="36.6" transform="rotate(-90 130 36.6)">5,4</text>
<text x="367.6" y="45.2" transform="rotate(-90 367.6 45.2)">5</text>
<text x="379.2" y="44.1" transform="rotate(-90 379.2 44.1)">10</text>
<text x="331.3" y="54.1">28,5</text>
<text x="351.4" y="54.7">5</text>
<text x="152.8" y="63.8">34,5</text>
<text x="208.5" y="63.8">85,5</text>
<text x="309.1" y="64.4">65</text>
<text x="247.2" y="88.9">208</text>
<text x="243.7" y="97.1">175</text>
<text x="342.6" y="97.1">20</text>
<text x="340.1" y="107.4">28,5</text>
<text x="287.6" y="108.1">73</text>
<text x="167" y="117">M6 (4x)</text>
<text x="261.8" y="117">M5 (6x)</text>
<text x="115.4" y="160.4" transform="rotate(-90 115.4 160.4)">50</text>
<text x="123.3" y="159.6" transform="rotate(-90 123.3 159.6)">40</text>
<text x="302.9" y="162.4" transform="rotate(-90 302.9 162.4)">44</text>
<text x="375.2" y="162.5" transform="rotate(-90 375.2 162.5)">50</text>
<text x="383.1" y="162.7" transform="rotate(-90 383.1 162.7)">60</text>
<text x="324.9" y="172.4" transform="rotate(-90 324.9 172.4)">8</text>
<text x="50.9" y="174.4" transform="rotate(-90 50.9 174.4)">32</text>
<text x="218.1" y="179.1" transform="rotate(-90 218.1 179.1)">8</text>
<text x="115.4" y="186.6" transform="rotate(-90 115.4 186.6)">5</text>
<text x="218.1" y="186.1" transform="rotate(-90 218.1 186.1)">6</text>
<text x="375.2" y="186.6" transform="rotate(-90 375.2 186.6)">5</text>
<text x="242.4" y="197.1" transform="rotate(-90 242.4 197.1)">10</text>
<text x="248.9" y="195.8" transform="rotate(-90 248.9 195.8)">6</text>
<text x="276" y="196.6" transform="rotate(-90 276 196.6)">16</text>
<text x="282.8" y="196.3" transform="rotate(-90 282.8 196.3)">12</text>
<text x="302.8" y="194.7" transform="rotate(-90 302.8 194.7)">6</text>
<text x="323.6" y="196.5">38,5</text>
<text x="359.2" y="196.5">6,5</text>
<text x="71" y="200.9" transform="rotate(-14 71 200.9)">5°</text>
<text x="166" y="198.3" transform="rotate(-90 166 198.3)">10</text>
<text x="237.3" y="205.5">M4 (4x)</text>
<text x="296.9" y="206.6">M4</text>
<text x="246.3" y="214.2">38,5</text>
<text x="310.1" y="214.8">85</text>
<text x="202.4" y="223.7">42</text>
<text x="286.2" y="223.6">130</text>
<text x="243.7" y="232.7">215</text>
<text x="23.8" y="261.2">Freimaßtoleranzen ab 30 mm ±0,2</text>
<text x="97.3" y="275">Rz 16</text>
<text x="397" y="272.1">1:1</text>
<text x="244.5" y="280.1">Grafenbergschule</text>
<text x="176.6" y="284.2">Werkstoff: AlCu4PbMg</text>
<text x="252.2" y="285.6">Schorndorf</text>
<text x="398.8" y="283.9">3</text>
</g>
<g font-size="4.6">
<text x="154.3" y="26.8">⌀5,5</text>
<text x="155.3" y="53.9">⌀10</text>
</g>
<g font-size="3.5">
<text x="34" y="9.6">1</text>
<text x="104" y="9.6">2</text>
<text x="174" y="9.6">3</text>
<text x="244" y="9.6">4</text>
<text x="314" y="9.6">5</text>
<text x="384" y="9.6">6</text>
<text x="7.2" y="38.4">A</text>
<text x="410.5" y="38.4">A</text>
<text x="7.2" y="112.7">B</text>
<text x="410.5" y="112.7">B</text>
<text x="7.1" y="186.9">C</text>
<text x="410.4" y="186.9">C</text>
<text x="7.1" y="261.2">D</text>
<text x="410.4" y="261.2">D</text>
<text x="241" y="266">Tag</text>
<text x="253" y="266">Name</text>
<text x="288.1" y="266">Klasse Zul.</text>
<text x="300.9" y="270">Abweichg.</text>
<text x="318.1" y="266">Benennung</text>
<text x="391" y="266.1">Maßstab</text>
<text x="230.4" y="274.1">Gepr.</text>
<text x="230.4" y="270.1">Gez.</text>
<text x="262.6" y="270.2">J. Arnold</text>
<text x="300.9" y="273.9">DIN ISO</text>
<text x="300.9" y="277.8">2768-m</text>
<text x="318.1" y="278">Bauteil-Nr.</text>
<text x="391" y="278">Blatt Nr.</text>
<text x="34" y="289.9">1</text>
<text x="104" y="289.9">2</text>
<text x="174" y="289.9">3</text>
<text x="244" y="289.9">4</text>
<text x="314" y="289.9">5</text>
<text x="384" y="289.9">6</text>
</g>
<text font-size="3.3" x="218.7" y="63.6">±0,2</text>
<text font-size="2.8" x="241.3" y="270.1">3.12.16</text>
<g font-size="2.1">
<text x="231" y="259.6">Modell: \\Mac\Dropbox\GSSO\1718\Schiebeeinheit\Schiebeeinheit Inventor\Arnold\Grundplatte.ipt (Version: V14)</text>
<text x="231" y="261.9">Zeichnung: \\Mac\Dropbox\GSSO\1718\Schiebeeinheit\Schiebeeinheit Inventor\Arnold\Zeichnungssatz Schiebeeinheit var3.idw (Version: V8)</text>
</g>
</svg>
